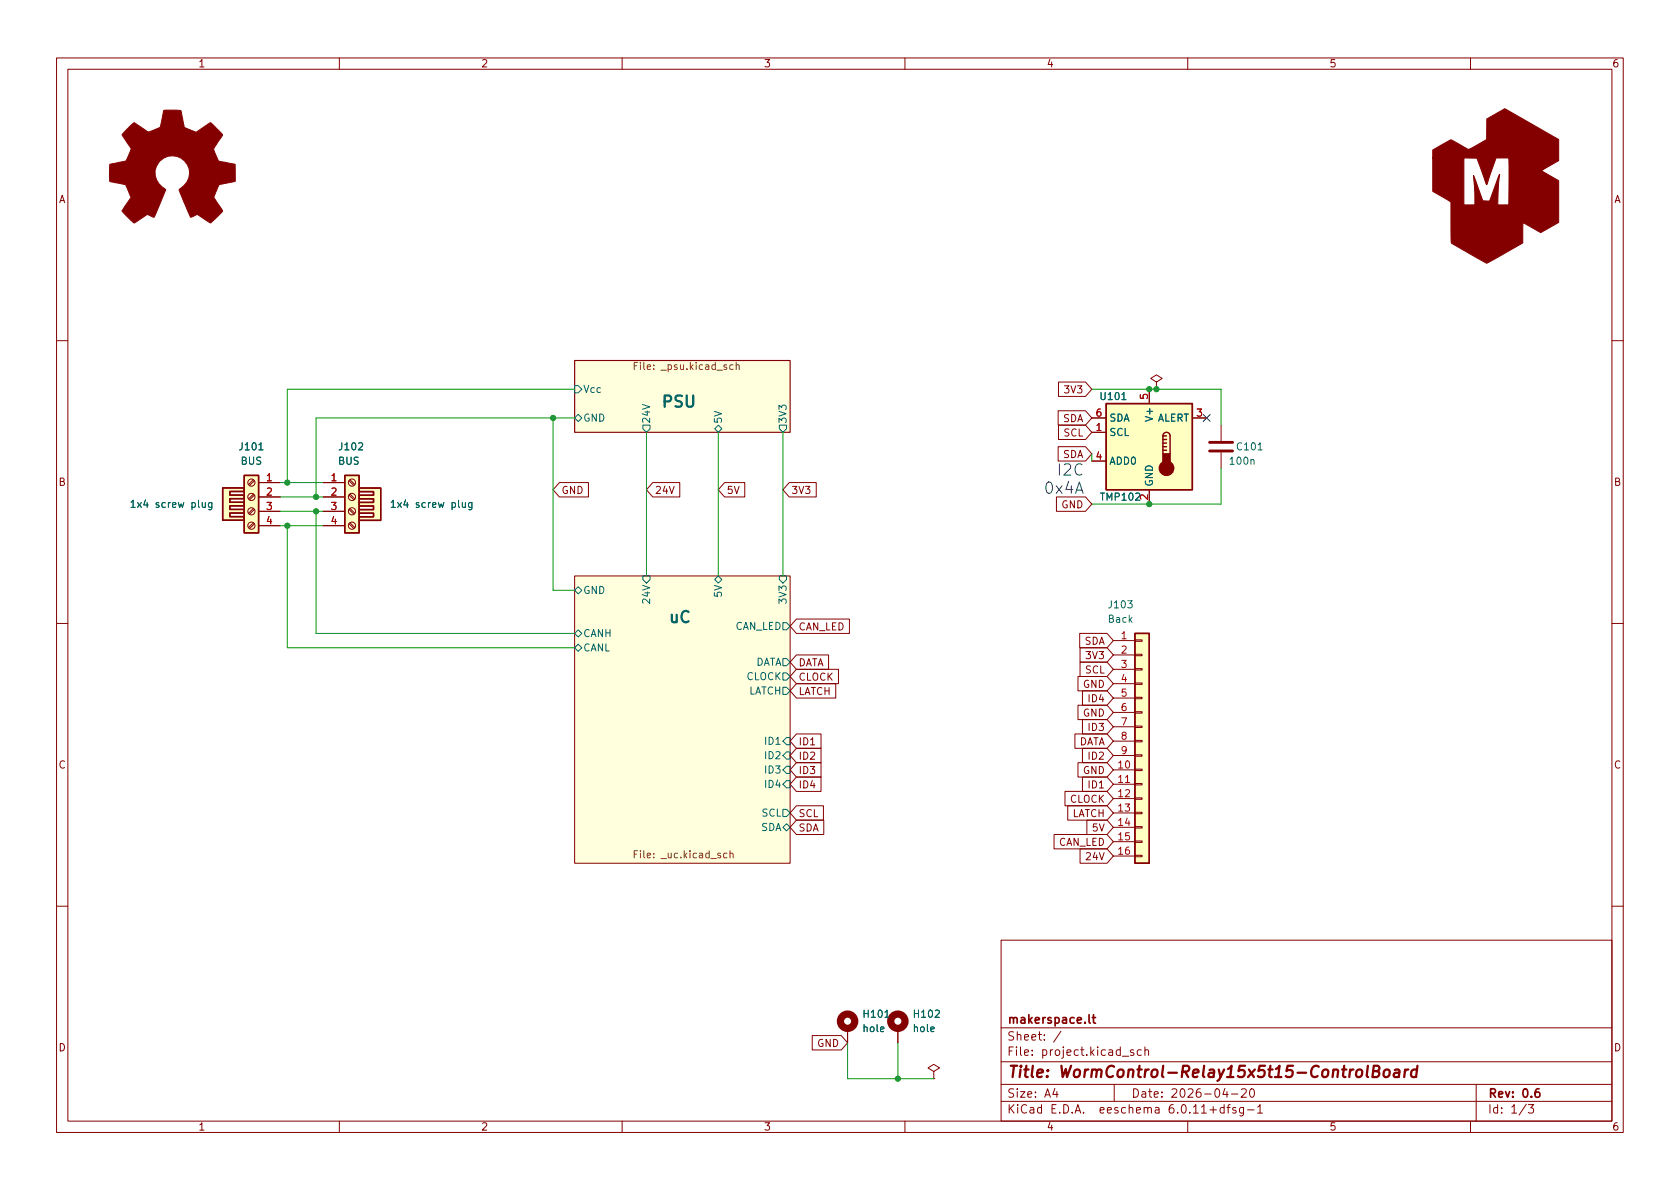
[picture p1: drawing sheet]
<svg xmlns="http://www.w3.org/2000/svg" width="297mm" height="210mm" viewBox="0 0 297 210" stroke-linecap="round" stroke-linejoin="round" font-family="sans-serif">
<g fill="none" stroke="#840000" stroke-width=".18">
<path d="M10 10.2h277v190.1h-277zM12 12.2h273v186.1h-273zM60 10.2v2M110 10.2v2M160 10.2v2M210 10.2v2M260 10.2v2M10 60.2h2M187.1 79h4.8l1.1 1.3-1.1 1.2h-4.8zM187.1 72.6h4.8l1.1 1.3-1.1 1.3h-4.8zM187.2 67.6h4.7l1.1 1.2-1.1 1.3h-4.7zM187.2 75.2h4.7l1.1 1.2-1.1 1.3h-4.7z"/>
<path d="M193 76.4h2.6M193 73.9h2.6M203.2 68.8v2.6M204.5 67.6l1-.7-1-.6-1 .6 1 .7v1.2M204.5 68.8h.1M210.8 73.9h2.6M215.9 75.2v2.8M285 60.2h2M44.8 92.5l-.9 .8M44.8 89.9l-.9 .8M44.8 87.4l-.9 .8M44.8 84.8l-.9 .9"/>
<path d="M45 92.6l-.9 .9M45 90.1l-.9 .8M45 87.5l-.9 .9M45 85l-.9 .8M45.7 85.3h3.8M45.7 87.9h3.8M45.7 90.4h3.8M45.7 93h3.8M57.1 85.3h3.9M57.1 87.9h3.9M57.1 90.4h3.9M57.1 93h3.9"/>
<path d="M61.7 92.6l.9 .9M61.7 90.1l.9 .8M61.7 87.5l.9 .9M61.7 85l.9 .8M61.9 92.5l.8 .8M61.9 89.9l.8 .8M61.9 87.4l.8 .8M61.9 84.8l.8 .9M98.9 85.3h5.1v2.6h-5.1l-1.1-1.3zM115.4 85.3h4.8v2.6h-4.8l-1.1-1.3zM128.1 85.3h3.6v2.6h-3.6l-1.1-1.3zM139.5 85.3h4.8v2.6h-4.8l-1.1-1.3z"/>
<path d="M186.8 87.9h5.1l1.1 1.2-1.1 1.3h-5.1zM193 81.5h2.6M203.2 86.6v2.5M215.9 80v2.8M10 110.2h2M101.6 101.8h38.1v50.8h-38.1zM140.8 118.4h7.5v2.5h-7.5l-1.1-1.3zM140.8 109.5h9.4v2.5h-9.4l-1.1-1.3zM140.8 115.8h5.7v2.6h-5.7l-1.1-1.3zM190.6 119.6h5.1l1.1 1.3-1.1 1.3h-5.1zM190.9 112h4.8l1.1 1.3-1.1 1.2h-4.8zM191 117.1h4.7l1.1 1.3-1.1 1.2h-4.7z"/>
<path d="M191 114.5h4.7l1.1 1.3-1.1 1.3h-4.7zM196.8 113.3h3.9M196.8 115.8h3.9M196.8 118.4h3.9M200.7 118.2h1.2v.3h-1.2zM200.7 115.7h1.2v.2h-1.2zM200.7 113.2h1.2v.2h-1.2zM285 110.2h2M140.8 137.4h4.4v2.5h-4.4l-1.1-1.2zM140.8 132.3h4.4v2.6h-4.4l-1.1-1.3zM140.8 134.9h4.4v2.5h-4.4l-1.1-1.3zM140.8 120.9h7v2.5h-7l-1.1-1.2z"/>
<path d="M140.8 129.8h4.4v2.5h-4.4l-1.1-1.2zM188.3 139.9h7.4l1.1 1.3-1.1 1.3h-7.4zM190.1 129.8h5.6l1.1 1.3-1.1 1.2h-5.6zM190.6 134.9h5.1l1.1 1.2-1.1 1.3h-5.1zM190.6 124.7h5.1l1.1 1.3-1.1 1.2h-5.1zM191.4 132.3h4.3l1.1 1.3-1.1 1.3h-4.3zM191.4 137.4h4.3l1.1 1.3-1.1 1.2h-4.3zM191.4 127.2h4.3l1.1 1.3-1.1 1.3h-4.3zM191.4 122.2h4.3l1.1 1.2-1.1 1.3h-4.3zM196.8 136.1h3.9M196.8 138.7h3.9M196.8 120.9h3.9"/>
<path d="M196.8 123.4h3.9M196.8 126h3.9M196.8 128.5h3.9M196.8 131.1h3.9M196.8 133.6h3.9M200.7 138.6h1.2v.2h-1.2zM200.7 136h1.2v.3h-1.2zM200.7 133.5h1.2v.2h-1.2zM200.7 130.9h1.2v.3h-1.2zM200.7 128.4h1.2v.2h-1.2zM200.7 125.9h1.2v.2h-1.2zM200.7 123.3h1.2v.3h-1.2z"/>
<path d="M200.7 120.8h1.2v.2h-1.2zM140.8 142.5h4.8v2.5h-4.8l-1.1-1.2zM140.8 145h4.8v2.6h-4.8l-1.1-1.3zM186.4 147.6h9.3l1.1 1.2-1.1 1.3h-9.3zM188.8 142.5h6.9l1.1 1.3-1.1 1.2h-6.9zM191 150.1h4.7l1.1 1.3-1.1 1.2h-4.7zM192.2 145h3.5l1.1 1.3-1.1 1.3h-3.5zM196.8 141.2h3.9M196.8 143.8h3.9M196.8 146.3h3.9M196.8 148.8h3.9M196.8 151.4h3.9"/>
<path d="M200.7 151.3h1.2v.2h-1.2zM200.7 148.7h1.2v.3h-1.2zM200.7 146.2h1.2v.2h-1.2zM200.7 143.6h1.2v.3h-1.2zM200.7 141.1h1.2v.2h-1.2zM10 160.2h2M177 166.3h108v32h-108zM285 160.2h2M60 198.3v2M110 198.3v2M143.6 183.1h5.1l1.2 1.3-1.2 1.3h-5.1zM149.9 181.9v2.5"/>
<path d="M158.7 181.9v2.5M160 198.3v2M165.1 189.5l1-.7-1-.6-1 .6 1 .7v1.2M165.1 190.7h.1M177 194.8h108M177 191.8h108M177 187.8h108M177 181.8h108M182.5 186.5v.1M182.5 185.7v.1M184.6 183.8v.1M184.6 183v.1"/>
<path d="M187.6 182.4l-1.3 1.9M197 191.8v3M201.8 185.7l-.4-.1-.3 .3v.4l.1 .3h.6M202.4 185.8l.2-.2 .4 .1 .1 .9M202.4 185.1v1.5M204.3 195.9h.6v.9M204.9 196.2l-.5 .1a.29 .29 0 0 0-.2 .2 .29 .29 0 0 0 .2 .3h.5M210 198.3v2M217.7 193.5h1.2M219.5 192.7l.6-.2 .2 .2 .1 .3-1 1h1M220.6 196.3h1.1M221.1 192.7l.2-.2a.81 .81 0 0 1 .6 .7 .81 .81 0 0 1-.3 .8h-.2a.81 .81 0 0 1-.3-1.3z"/>
<path d="M222.4 195.8l.4-.5v1.5M222.4 196.8h.8M260 198.3v2M261 191.8v6.5M270.2 195.3h1l-.6 .6 .5 .1v.7l-.2 .1h-.5l-.2-.1"/>
<circle cx="44.4" cy="90.4" r=".63"/>
<circle cx="44.4" cy="93" r=".63"/>
<circle cx="44.4" cy="85.3" r=".63"/>
<circle cx="44.4" cy="87.9" r=".63"/>
<circle cx="62.2" cy="85.3" r=".63"/>
<circle cx="62.2" cy="93" r=".63"/>
<circle cx="62.2" cy="87.9" r=".63"/>
<circle cx="62.2" cy="90.4" r=".63"/>
</g>
<path d="M242.8 189.4l.9-.1a.46 .46 0 0 0 .2-.4 .46 .46 0 0 0-.3-.4h-.7l-.2 2h.7a.53 .53 0 0 0 .5-.5 .53 .53 0 0 0-.4-.6M244.8 189.3a.52 .52 0 0 1 .5-.2 .52 .52 0 0 1 .4 .4v.6a.55 .55 0 0 1-.6 .4 .55 .55 0 0 1-.5-.4zM246.6 189.2l.2-.1 .6 .1-.1 1.3M247.4 189.6l-.6 .1a.4 .4 0 0 0-.4 .3 .4 .4 0 0 0 .3 .5l.6-.1M248.4 189.1l-.1 1.4M249 189.1l-.4 .1-.2 .3M250.5 189.2a.66 .66 0 0 0-1 .3v.6l.1 .3 .2 .1 .6-.1M250.6 188.5l-.2 2" fill="none" stroke="#840000" stroke-width=".4"/>
<path d="M192.6 179.4v1.3l.2 .2M193.1 179.9h.6M193.3 179.4v1.3l.4 .2" fill="none" stroke="#840000" stroke-width=".3"/>
<g fill="#ffd" stroke="#ffd" stroke-width=".18">
<path d="M101.6 63.7h38.1v12.7h-38.1z"/>
<path d="M101.6 101.8h38.1v50.8h-38.1z"/>
</g>
<path d="M101.6 63.7h38.1v12.7h-38.1z" fill="none" stroke="#840000" stroke-width=".2"/>
<g fill="none" stroke="#006464" stroke-width=".18">
<path d="M45.8 79.6h.7M63.4 78.4l.5-.1 .2 .4-.8 .9h.8M101.6 73.9l.6-.6 .7 .6-.7 .6zM101.6 68.2h.6l.7 .6-.7 .7h-.6zM113.7 75.2h1.2v.6l-.6 .6-.6-.6zM126.4 75.8l.6-.6 .6 .6-.6 .6zM137.8 75.2h1.3v.6l-.7 .6-.6-.6zM198.4 70.7h.7M222.5 79.6h.7M221.2 81.4l.2-.1h.3v.8M101.6 104.4l.6-.6 .7 .6-.7 .6zM101.6 112l.6-.6 .7 .6-.7 .6z"/>
<path d="M101.6 114.5l.6-.6 .7 .6-.7 .7zM113.7 101.8h1.2v.7l-.6 .6-.6-.6zM126.4 102.5l.6-.7 .6 .7-.6 .6zM137.8 101.8h1.3v.7l-.7 .6-.6-.6zM138.4 116.5h.7l.6 .6-.6 .6h-.7zM138.4 119h.7l.6 .6-.6 .7h-.7zM138.4 110.1h.7l.6 .6-.6 .7h-.7zM199.4 106.2h.8l-.4 .5 .3 .1v.6l-.2 .1-.5-.1M138.4 121.5h.7l.6 .7-.6 .6h-.7zM139.1 138h.6v1.3h-.6l-.7-.6zM139.1 135.5h.6v1.3h-.6l-.7-.7zM139.1 130.4h.6v1.3h-.6l-.7-.6z"/>
<path d="M139.1 133h.6v1.2h-.6l-.7-.6zM138.4 146.3l.7-.6 .6 .6-.6 .6zM138.4 143.1h.7l.6 .7-.6 .6h-.7zM156.5 179.9h.7M165.4 178.7l.4-.1 .3 .4-.8 .9h.8"/>
</g>
<path d="M115.6 65.2v.1M115.6 64.6v.1M130.2 64.6l.1-.1 .3 .1 .1 .7M130.2 64.1v1.2M115.6 151.6v.1M115.6 150.9v.1M129.1 151l.2-.1h.3v.8M129.1 150.4v1.3" fill="none" stroke="#725600" stroke-width=".18"/>
<g fill="none" stroke="#840000" stroke-width="1.3">
<circle cx="149.9" cy="180.6" r="1.27"/>
<circle cx="158.7" cy="180.6" r="1.27"/>
</g>
<g fill="#ffffc2" stroke="#ffffc2" stroke-width=".18">
<path d="M61 84.1h2.5v10.1h-2.5z"/>
<path d="M63.5 90.1h2.5v-.6l1.3 .6v1.9h-3.8v-.6h2.5v-.7h-2.5z"/>
<path d="M63.5 86.3h3.8v3.8l-1.3-.6h-2.5v-.7h2.5v-.6h-2.5v-.6h2.5v-.7h-2.5z"/>
<path d="M200.7 112h2.5v40.6h-2.5z"/>
<path d="M195.6 71.4h15.2v15.2h-15.2z"/>
<path d="M39.4 86.3h3.8v.6h-2.6v.6h2.6v.7h-2.6v.6l-1.2-.6z"/>
<path d="M39.4 88.2l1.2 .6h2.6v.7h-2.6v.6h2.6v.6h-2.6v.7h2.6v.6h-3.8z"/>
<path d="M43.2 84.1h2.5v10.1h-2.5z"/>
</g>
<g fill="none" stroke="#840000" stroke-width=".25">
<path d="M195.6 71.4h15.2v15.2h-15.2zM205.6 77.1a.64 .64 0 0 1 .6-.7 .64 .64 0 0 1 .7 .7v3.2M205.6 79.6h.6M205.6 79h.6M205.6 78.4h.6M205.6 77.7h.6M205.6 77.1v3.2M205.6 77.1h.6M39.4 86.3h3.8v.6h-2.6v.6h2.6v.7h-2.6v.6h2.6v.7h-2.6v.6h2.6v.6h-2.6v.7h2.6v.6h-3.8zM43.2 84.1h2.5v10.1h-2.5zM61 84.1h2.5v10.1h-2.5zM63.5 86.3h3.8v5.7h-3.8v-.6h2.5v-.7h-2.5v-.6h2.5v-.6h-2.5v-.7h2.5v-.6h-2.5v-.6h2.5v-.7h-2.5z"/>
<path d="M200.7 112h2.5v40.6h-2.5z"/>
</g>
<path d="M199 138.4h.7" fill="none" stroke="#a90000" stroke-width=".18"/>
<path d="M213.9 79.8h4M213.9 78.2h4" fill="none" stroke="#840000" stroke-width=".51"/>
<g fill="#840000" stroke="#840000" stroke-width=".25">
<path d="M205.6 80.3h1.3v1.9h-1.3z"/>
<circle cx="206.2" cy="82.8" r="1.27"/>
</g>
<g fill="#840000" stroke="#840000" stroke-width=".18">
<path d="M22.6 22.7l1.1-1 2.4 1.6a4.7 4.7 0 0 0 2.2-.8l.7-3h2.9a.92 .92 0 0 1 .3 1l.4 2 2.1 .9 2.4-1.7a.97 .97 0 0 1 .8 .6l1.4 1.6-1.5 2.3v.2l.2 .6 .6 1.5 3 .6v2.9l-2.8 .6-1 2.3 1.6 2.4-1.5 1.6a.81 .81 0 0 1-.8 .5l-2.2-1.5-1.2 .5-2.1-4.9a3.1 3.1 0 0 0 1.8-3.4 3.1 3.1 0 0 0-2.9-2.5 3.1 3.1 0 0 0-3 2.4 3.1 3.1 0 0 0 1.7 3.4l.1 .1-2 4.9-1.1-.4a3.5 3.5 0 0 0-1.7 .9l-.8 .5-2.1-2a.93 .93 0 0 1 .4-.9l1.2-1.6-.9-2.1a3.7 3.7 0 0 0-1.9-.5l-1-.3v-2.8a.87 .87 0 0 1 .9-.3l2-.5 .6-1.3a.82 .82 0 0 0 0-1.2l-1.3-2.1z"/>
<path d="M253.3 26.5l3.2-1.8 2.4 1.3a1.06 1.06 0 0 0 1.6 0l2.3-1.3 .1-3.7 3.2-1.8 9.5 5.5v3.7l-3.1 1.8 3.1 1.7v7.4l-3.2 1.8-3.1-1.7-.1 3.6-6.3 3.6-6.3-3.6-.1-7.3-3.2-1.9v-5.9h5.5v8.3h2l-.3-5.2 1.7 4.5 1.2 .1 1.7-4.8-.3 5.4h2v-8.3h-2.3l-1.6 4.7-1.8-4.6-7.8-.1z"/>
</g>
<g fill="none" stroke="#009600" stroke-width=".18">
<path d="M97.8 73.9v30.5h3.8M101.6 68.8h-50.8v16.5M101.6 73.9h-45.7v14M114.3 76.4v25.4M127 76.4v25.4M138.4 76.4v25.4M193 68.8h22.9v6.4M49.5 87.9h7.6M49.5 90.4h7.6M49.5 85.3h7.6M49.5 93h7.6M50.8 93v21.5h50.8"/>
<path d="M55.9 90.4v21.6h45.7M193 80.3v1.2M215.9 82.8v6.3h-22.9M149.9 184.4v6.3h15.2M158.7 184.4v6.3"/>
</g>
<path d="M212.8 73.3l1.2 1.2M214 73.3l-1.2 1.2" fill="none" stroke="#000084" stroke-width=".18"/>
<g fill="#009600" stroke="#009600" stroke-width=".18">
<circle cx="204.5" cy="68.8" r=".46"/>
<circle cx="203.2" cy="89.1" r=".46"/>
<circle cx="203.2" cy="68.8" r=".46"/>
<circle cx="55.9" cy="90.4" r=".46"/>
<circle cx="50.8" cy="93" r=".46"/>
<circle cx="55.9" cy="87.9" r=".46"/>
<circle cx="97.8" cy="73.9" r=".46"/>
<circle cx="50.8" cy="85.3" r=".46"/>
<circle cx="158.7" cy="190.7" r=".46"/>
</g>
<g font-size="2.8" fill="#006464">
<text x="116.8" y="72.6">PSU</text>
<text x="118.1" y="110.7">uC</text>
</g>
<g font-size="2.8" fill="#0000c2">
<text x="184.5" y="87.3">0x4A</text>
<text x="186.8" y="84.1">I2C</text>
</g>
<g font-size="2.8" fill="#840000">
<text x="178" y="191.2">Title:</text>
<text x="187.3" y="191.2">WormControl-Relay15x5t15-ControlBoard</text>
</g>
<g font-size="2.1" fill="#840000">
<text x="178" y="184.5">Sheet:</text>
<text x="178" y="181.5">makerspace.lt</text>
<text x="178" y="187.2">File:</text>
<text x="184.4" y="187.2">project.kicad_sch</text>
<text x="178" y="197.4">KiCad</text>
<text x="178" y="194.6">Size:</text>
<text x="184.7" y="194.6">A4</text>
<text x="185.7" y="197.4">E.D.A.</text>
<text x="194.6" y="197.4">eeschema</text>
<text x="200" y="194.6">Date:</text>
<text x="207" y="197.4">6.0.11+dfsg-1</text>
<text x="207" y="194.6">2026-04-20</text>
<text x="263" y="194.6">Rev:</text>
<text x="263" y="197.4">Id:</text>
<text x="267.1" y="197.4">1/3</text>
<text x="269.1" y="194.6">0.6</text>
</g>
<g font-size="1.8" fill="#840000">
<text x="35" y="12.3">1</text>
<text x="85" y="12.3">2</text>
<text x="135" y="12.3">3</text>
<text x="185" y="12.3">4</text>
<text x="235" y="12.3">5</text>
<text x="285" y="12.3">6</text>
<text x="10.4" y="36.3">A</text>
<text x="285.4" y="36.3">A</text>
<text x="188" y="69.9">3V3</text>
<text x="187.9" y="75">SDA</text>
<text x="188" y="77.6">SCL</text>
<text x="187.9" y="81.4">SDA</text>
<text x="10.3" y="86.3">B</text>
<text x="99.2" y="87.7">GND</text>
<text x="115.7" y="87.7">24V</text>
<text x="128.4" y="87.7">5V</text>
<text x="139.9" y="87.7">3V3</text>
<text x="285.3" y="86.3">B</text>
<text x="187.6" y="90.3">GND</text>
<text x="141.1" y="111.9">CAN_LED</text>
<text x="141.1" y="118.2">DATA</text>
<text x="191.7" y="114.4">SDA</text>
<text x="191.8" y="119.5">SCL</text>
<text x="191.8" y="116.9">3V3</text>
<text x="141.1" y="120.7">CLOCK</text>
<text x="141.1" y="123.3">LATCH</text>
<text x="191.4" y="122">GND</text>
<text x="192.2" y="124.6">ID4</text>
<text x="191.4" y="127.1">GND</text>
<text x="192.2" y="129.6">ID3</text>
<text x="10.3" y="136.3">C</text>
<text x="141.1" y="134.7">ID2</text>
<text x="141.1" y="137.3">ID3</text>
<text x="141.1" y="132.2">ID1</text>
<text x="190.9" y="132.2">DATA</text>
<text x="191.4" y="137.3">GND</text>
<text x="192.2" y="134.7">ID2</text>
<text x="285.3" y="136.3">C</text>
<text x="141.1" y="139.8">ID4</text>
<text x="189.1" y="142.3">CLOCK</text>
<text x="192.2" y="139.8">ID1</text>
<text x="141.1" y="144.9">SCL</text>
<text x="141.1" y="147.4">SDA</text>
<text x="187.2" y="150">CAN_LED</text>
<text x="189.6" y="144.9">LATCH</text>
<text x="193" y="147.4">5V</text>
<text x="191.8" y="152.5">24V</text>
<text x="144.4" y="185.5">GND</text>
<text x="10.3" y="186.3">D</text>
<text x="285.3" y="186.3">D</text>
<text x="35" y="200.3">1</text>
<text x="85" y="200.3">2</text>
<text x="135" y="200.3">3</text>
<text x="185" y="200.3">4</text>
<text x="235" y="200.3">5</text>
<text x="285" y="200.3">6</text>
</g>
<g font-size="1.8" fill="#725600">
<text x="111.8" y="65.8">File:</text>
<text x="116.9" y="65.8">_psu.kicad_sch</text>
<text x="111.8" y="152.2">File:</text>
<text x="116.9" y="152.2">_uc.kicad_sch</text>
</g>
<g font-size="1.8" fill="#006464">
<text x="103.1" y="69.9">Vcc</text>
<text x="194.3" y="71.1">U101</text>
<text x="103.1" y="74.9">GND</text>
<text x="115.3" y="75" transform="rotate(-90 115.3 75)">24V</text>
<text x="128" y="75" transform="rotate(-90 128 75)">5V</text>
<text x="139.5" y="75" transform="rotate(-90 139.5 75)">3V3</text>
<text x="196.1" y="77.5">SCL</text>
<text x="196.1" y="74.9">SDA</text>
<text x="204.2" y="74.7" transform="rotate(-90 204.2 74.7)">V+</text>
<text x="204.7" y="74.9">ALERT</text>
<text x="42.1" y="80">J101</text>
<text x="42.5" y="82.6">BUS</text>
<text x="59.7" y="80">J102</text>
<text x="59.7" y="82.6">BUS</text>
<text x="196.1" y="82.6">ADD0</text>
<text x="217.2" y="82.6">100n</text>
<text x="218.4" y="80">C101</text>
<text x="194.4" y="88.9">TMP102</text>
<text x="204.2" y="86.1" transform="rotate(-90 204.2 86.1)">GND</text>
<text x="22.9" y="90.2">1x4</text>
<text x="27.4" y="90.2">screw</text>
<text x="33.9" y="90.2">plug</text>
<text x="68.8" y="90.2">1x4</text>
<text x="73.4" y="90.2">screw</text>
<text x="79.9" y="90.2">plug</text>
<text x="103.1" y="105.4">GND</text>
<text x="115.3" y="107" transform="rotate(-90 115.3 107)">24V</text>
<text x="128" y="105.8" transform="rotate(-90 128 105.8)">5V</text>
<text x="139.5" y="107" transform="rotate(-90 139.5 107)">3V3</text>
<text x="195.7" y="108">J103</text>
<text x="103.1" y="113">CANH</text>
<text x="130" y="111.8">CAN_LED</text>
<text x="195.8" y="110.5">Back</text>
<text x="103.1" y="115.6">CANL</text>
<text x="133.7" y="118.1">DATA</text>
<text x="131.9" y="120.7">CLOCK</text>
<text x="132.4" y="123.2">LATCH</text>
<text x="135" y="137.2">ID3</text>
<text x="135" y="132.1">ID1</text>
<text x="135" y="134.6">ID2</text>
<text x="135" y="139.7">ID4</text>
<text x="134.5" y="147.3">SDA</text>
<text x="134.6" y="144.8">SCL</text>
<text x="152.4" y="180.3">H101</text>
<text x="152.4" y="182.9">hole</text>
<text x="161.3" y="180.3">H102</text>
<text x="161.3" y="182.9">hole</text>
</g>
<g font-size="1.8" fill="#a90000">
<text x="202.9" y="70.8" transform="rotate(-90 202.9 70.8)">5</text>
<text x="193.6" y="76.2">1</text>
<text x="193.6" y="73.7">6</text>
<text x="211.4" y="73.7">3</text>
<text x="193.6" y="81.3">4</text>
<text x="46.9" y="85.1">1</text>
<text x="46.9" y="87.6">2</text>
<text x="58.4" y="85.1">1</text>
<text x="58.4" y="87.6">2</text>
<text x="202.9" y="88.6" transform="rotate(-90 202.9 88.6)">2</text>
<text x="46.9" y="90.2">3</text>
<text x="46.9" y="92.7">4</text>
<text x="58.4" y="90.2">3</text>
<text x="58.4" y="92.7">4</text>
<text x="198.1" y="113">1</text>
<text x="198.1" y="115.6">2</text>
<text x="198.1" y="118.1">3</text>
<text x="198.1" y="120.6">4</text>
<text x="198.1" y="123.2">5</text>
<text x="198.1" y="125.7">6</text>
<text x="198.1" y="128.3">7</text>
<text x="198.1" y="130.8">8</text>
<text x="197.5" y="135.9">10</text>
<text x="198.1" y="133.3">9</text>
<text x="197.5" y="138.4">11</text>
<text x="197.5" y="141">12</text>
<text x="197.5" y="143.5">13</text>
<text x="197.5" y="146">14</text>
<text x="197.5" y="148.6">15</text>
<text x="197.5" y="151.1">16</text>
</g>
</svg>
